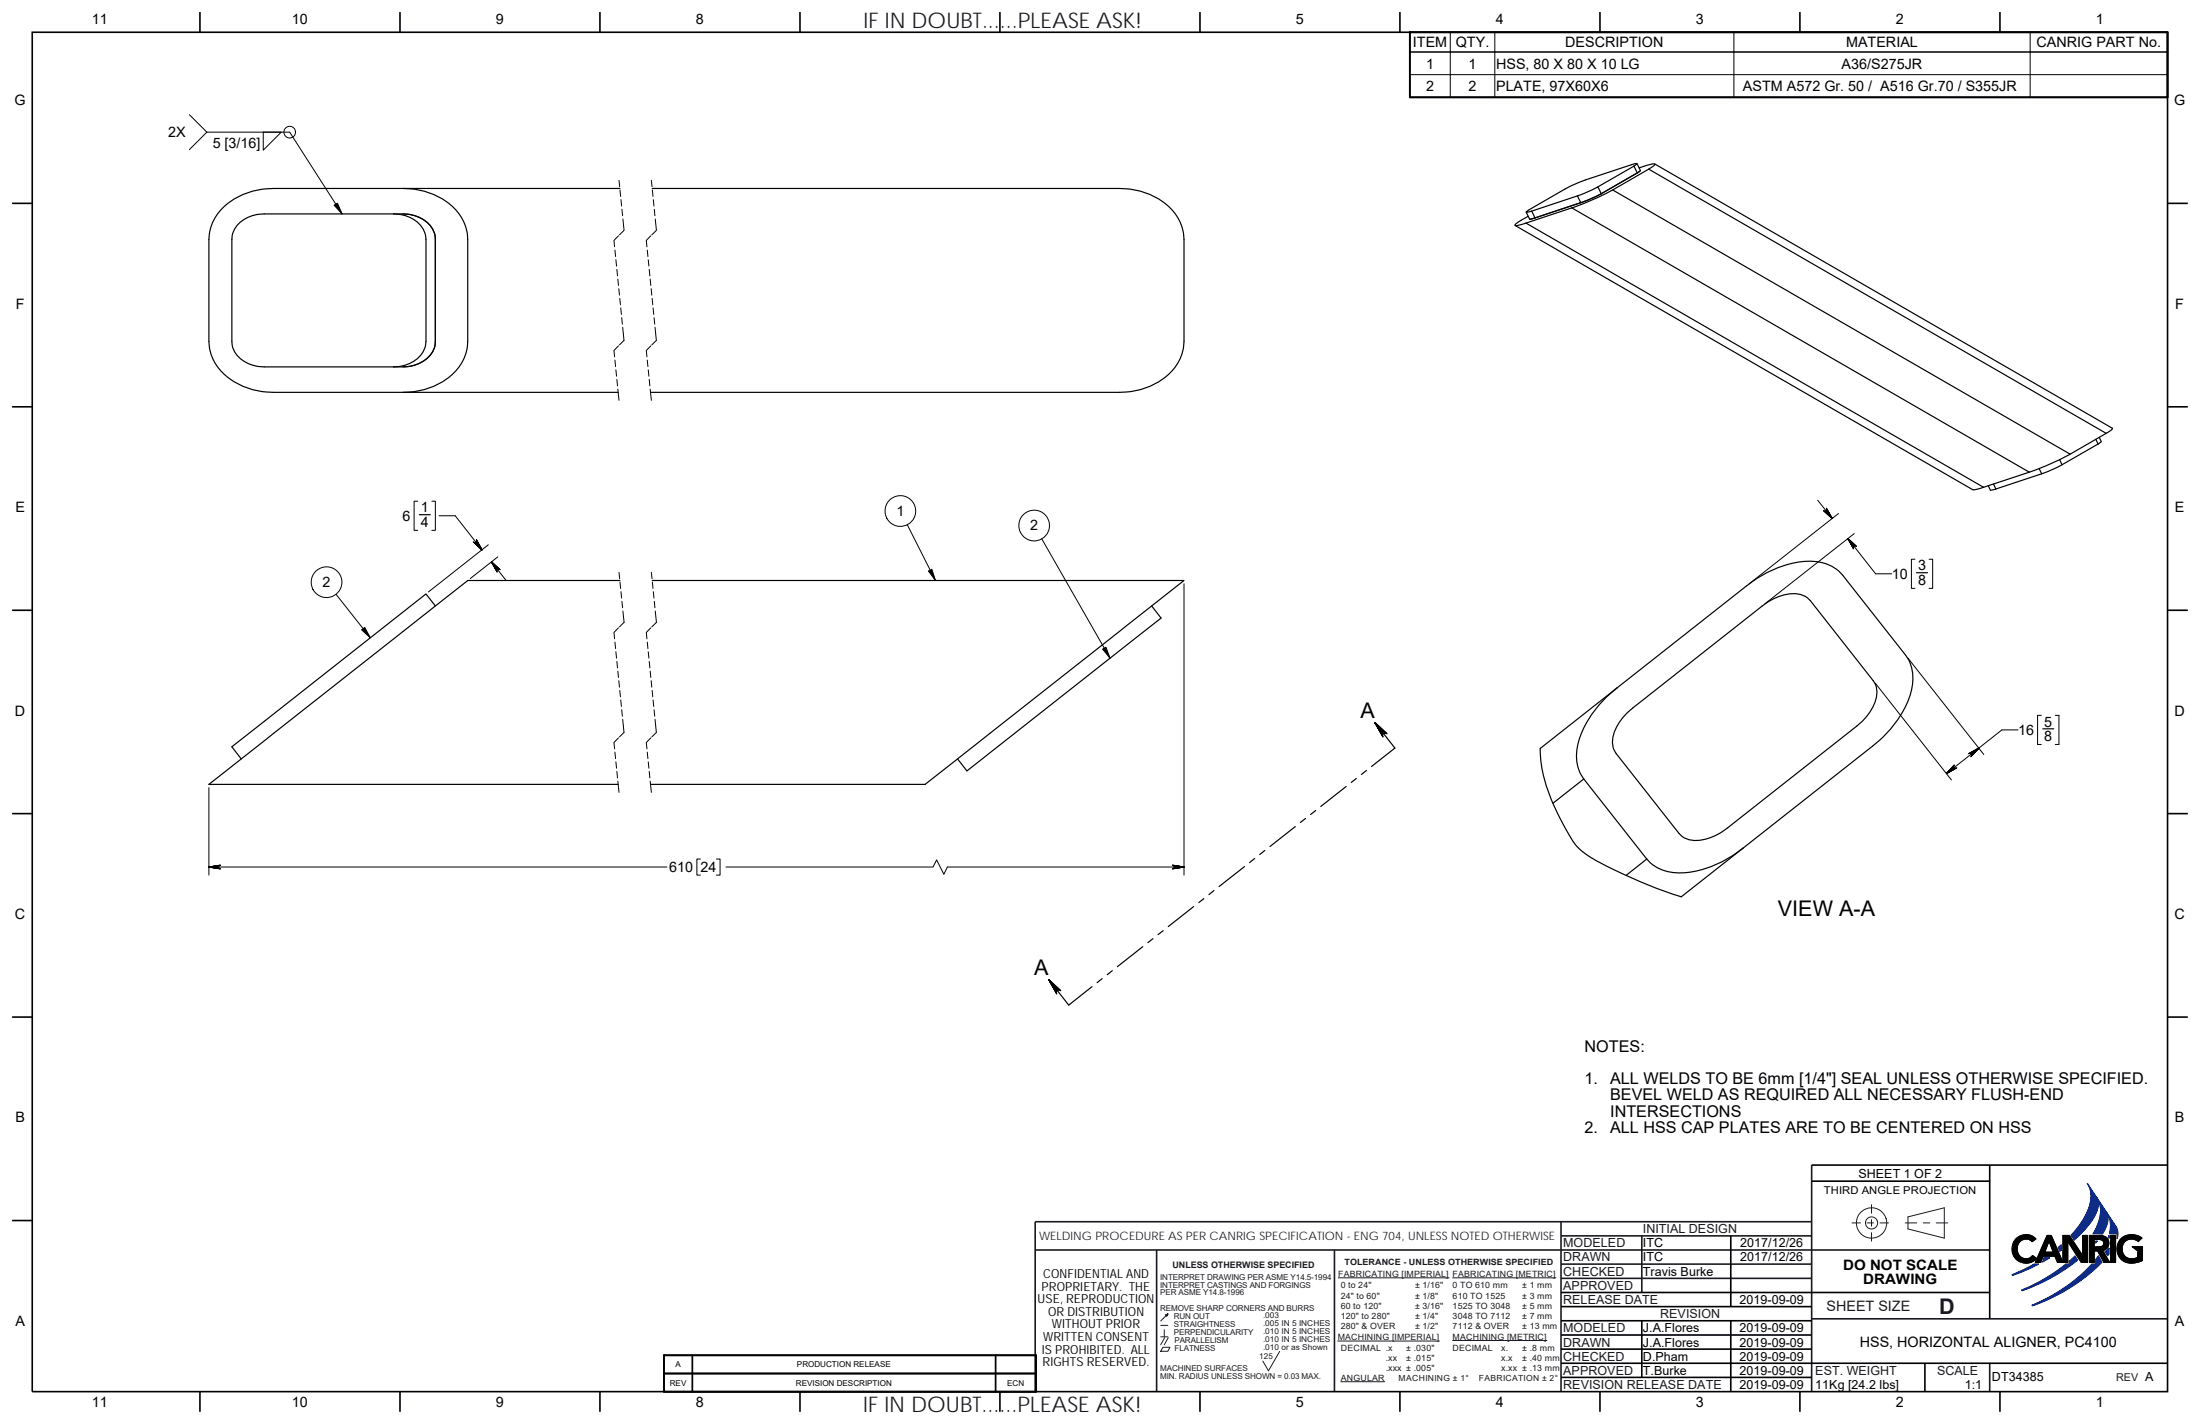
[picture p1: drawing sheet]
<svg xmlns="http://www.w3.org/2000/svg" width="432mm" height="279mm" viewBox="0 0 432 279" stroke-linecap="round" stroke-linejoin="round" font-family="sans-serif">
<path d="M306.4 239.7v33.3M355.6 239.7h-152.4v33.3M355.6 228.6v44.4M203.2 245.3h187.3M227 245.3v27.7M261.9 245.3v27.7M306.4 250.8h49.2M306.4 248h49.2M306.4 242.5h49.2M322.2 242.5v11.1M355.6 258.8h69.8M390.5 267.5v5.5" fill="none" stroke="#191924" stroke-width=".32"/>
<g fill="none" stroke="#000" stroke-width=".32">
<path d="M6.3 6.3h419.1v266.7h-419.1zM39.2 2.4v3.9M78.5 2.4v3.9M117.8 2.4v3.9M157 2.4v3.9M196.3 2.4v3.9M235.5 2.4v3.9M274.8 2.4v3.9M314 2.4v3.9M353.3 2.4v3.9M392.5 2.4v3.9M2.4 39.9h3.9"/>
<path d="M425.4 39.9h4M2.4 79.8h3.9M425.4 79.8h4M2.4 119.7h3.9M425.4 119.7h4M6.3 139.7h.1M425.4 139.7h.1M2.4 159.6h3.9M425.4 159.6h4M2.4 199.6h3.9M425.4 199.6h4M2.4 239.5h3.9"/>
<path d="M355.6 228.6h69.8M355.6 231.8h34.9M390.5 228.6v30.2M425.4 239.5h4M306.4 259.1h49.2M306.4 253.6h84.1M306.4 256.4h49.2M322.2 259.1v11.2M339.7 259.1v14M339.7 242.5v13.9M39.2 273v4M78.5 273v4"/>
<path d="M117.8 273v4M157 273v4M196.3 273v4M235.5 273v4M274.8 273v4M306.4 264.7h49.2M306.4 270.3h49.2M306.4 267.5h119M306.4 261.9h49.2M314 273v4M353.3 273v4M377.8 267.5v5.5"/>
<path d="M392.5 273v4"/>
</g>
<g fill="none" stroke="#191924" stroke-width=".2">
<path d="M363.5 239.9h1.7M366.4 239.9h1.3M367.3 236.4v1.6M367.3 239.3v1.3M369 239.9h1.6M374 239.9h2.2M374.5 238.8l7.1-1.8v5.9l-7.1-1.8zM377.5 239.9h1.3M380 239.9h2.3M229.2 257.8l-1.4 1.4M262.7 250.7h21.7M285.1 250.7h20.3"/>
<path d="M367.3 241.9v1.6M227.8 260.1h1.4M227.8 262.3h1.4M228.2 264.4h1.4l-.4 .7h-1.4zM228.5 260.9v1.4M228.6 262.5l-.8 1.3M229.3 262.5l-.8 1.3M251.2 265.2l-2.2 3.8-1.1-1.9M262.6 263.1h19.9M263.2 271.1h8.6M285.1 263h18.5"/>
<circle cx="367.3" cy="240" r="1.19"/>
<circle cx="367.3" cy="240" r="2.98"/>
</g>
<g fill="#191924" stroke="#191924" stroke-width=".2">
<path d="M228.7 258l.5-.2z" fill-rule="evenodd"/>
<path d="M228.9 258l.3-.2z" fill-rule="evenodd"/>
<path d="M228.9 258.1l.3-.3-.2 .3z" fill-rule="evenodd"/>
<path d="M229.2 257.8l-.2 .5z" fill-rule="evenodd"/>
</g>
<path d="M409.7 232.2l1.8 2.7 .3 .7a4.5 4.5 0 0 1-1.1 3.7l-1.3 1.7-2.3 2.3-.6-.9a13.7 13.7 0 0 0 3.9-7.3 4.5 4.5 0 0 0-.7-2.9zM411.5 234.9l1.9 2.8a4 4 0 0 1-.8 4.4h-1.8a7.6 7.6 0 0 0 1.1-6.4zM413.5 238l1.9 2.7a2.77 2.77 0 0 1 .1 2.3v-.9h-1.5a5.2 5.2 0 0 0-.5-4.1zM394.9 250.1l4.3-2.1h.9l-3.3 1.6-1.8 .6zM396.8 253.1a35.2 35.2 0 0 0 8.7-5.1h.6v-.6l1.2-1 .5 .8a36.6 36.6 0 0 1-10.9 6zM398.8 256.1a32.9 32.9 0 0 0 11.8-8.1h.7a1.97 1.97 0 0 1 .6-1.6l.6 1.3a35.8 35.8 0 0 1-13.6 8.5zM401.2 246.8h1.1l-1.4 .8zM404 244.8l.6-.5v1l-.3 .2zM411.3 243.5h.3l-.3 .4zM413.2 245.6l.7-.7v1.1l-.2 .4zM413.9 242.4v.5l-.1-.1z" fill="none" stroke="#0d2b88" stroke-width=".2"/>
<g fill="#0d2b88" stroke="#0d2b88" stroke-width=".2">
<path d="M394.9 250.1l4.3-2.1h.9l-4.1 1.9-1 .3z" fill-rule="evenodd"/>
<path d="M401.2 246.8h1.1l-1.4 .8z" fill-rule="evenodd"/>
<path d="M404.1 244.6l.5-.3v1l-.3 .2-.3-.7z" fill-rule="evenodd"/>
<path d="M409.7 232.2l1.9 2.8a3.5 3.5 0 0 1-.5 3.7l-1.9 2.5-2.1 2.1-.6-.9a13.9 13.9 0 0 0 3.9-7.2 4.5 4.5 0 0 0-.7-3z" fill-rule="evenodd"/>
<path d="M411.6 235l1.8 2.7a4.2 4.2 0 0 1-.8 4.4h-1.8a7.7 7.7 0 0 0 1.2-6.3z" fill-rule="evenodd"/>
<path d="M413.5 238l1.8 2.7a2.99 2.99 0 0 1 .2 2.3v-.9h-1.5a5.1 5.1 0 0 0-.5-4.1z" fill-rule="evenodd"/>
<path d="M411.3 243.5h.3l-.3 .4z" fill-rule="evenodd"/>
<path d="M413.9 242.4v.5l-.1-.1z" fill-rule="evenodd"/>
<path d="M413.2 245.6l.7-.7v1.1l-.2 .4z" fill-rule="evenodd"/>
<path d="M396.8 253.1l2.3-1 2.5-1.4 3.9-2.7h.6v-.6l1.2-1 .5 .8a37 37 0 0 1-10.9 6z" fill-rule="evenodd"/>
<path d="M398.8 256.1l2.6-1.2 2.3-1.3a27.7 27.7 0 0 0 5.4-4l1.5-1.6h.7v-.9l.6-.7 .6 1.3a35.8 35.8 0 0 1-13.6 8.5z" fill-rule="evenodd"/>
</g>
<g fill="none" stroke="#000" stroke-width=".2">
<path d="M276.7 14.6h148.7M276.7 10.2h148.7M284.6 6.3v12.8M293.4 6.3v12.8M340.3 6.3v12.8M398.5 6.3v12.8M37.2 22.5l3.4 3.4M40.6 25.9l-3.4 3.5M40.6 25.9h16.3l10.2 16.1M51.7 25.9h3.5l-3.5 3.6zM121.5 35.4l.1 1.2M121.7 37.3l.1 1.2"/>
<path d="M121.9 39.2l.1 1.2M127.8 35.4l.2 1.2M128 37.3l.2 1.2M128.2 39.2l.2 1.2M120.7 49.1l.1 1.2M120.9 51l.1 1.2M121.1 52.9l.1 1.2M121.3 54.8l.1 1.2M121.4 46.3l-.9 .9 .1 1.2M121.5 56.6l.1 1.3M121.6 58.5l.2 1.3M122.1 41.1l.1 1.2"/>
<path d="M122.3 43l.2 2.2-.9 .9M127 49.1l.2 1.2M127.2 51l.2 1.2M127.4 52.9l.2 1.2M127.6 54.8l.1 1.2M127.7 46.3l-.8 .9 .1 1.2M127.8 56.6l.1 1.3M128 58.5l.1 1.3M128.4 41.1l.1 1.2M128.6 43l.2 2.2-.9 .9M120.7 70.7l.1 1.2M120.9 72.6l.1 1.2"/>
<path d="M121.1 74.4l.1 1.3M121.3 76.3l.2 2.2M121.4 67.9l-.9 .9 .1 1.2M121.8 60.4l.2 1.3M122 62.3l.2 1.3M122.2 64.2l.3 2.6-.9 .9M127 70.7l.2 1.2M127.2 72.6l.2 1.2M127.4 74.4l.2 1.3M127.6 76.3l.2 2.2M127.7 67.9l-.8 .9 .1 1.2M128.2 60.4l.1 1.3"/>
<path d="M128.4 62.3l.1 1.3M128.6 64.2l.2 2.6M128.8 66.8l-.9 .9M82 98.3h-.7v5.8h.7M84.8 98.3h.6v5.8h-.6M356.8 98.1l2.8 3.6M66 116.6l6.7 8.5M86.2 101.2h3.1l5.3 6.7M95.8 106.9l-11.7 9.2M96.5 110.2l2.8 3.6M97.7 109.3l-5.4 4.2M121.5 112.3l.1 1.3"/>
<path d="M121.7 114.2l.1 1.3M121.9 116.1l.1 1.2M122.1 118l.1 1.3M122.3 119.9l.2 2.2M127.8 112.3l.2 1.3M128 114.2l.2 1.3M128.2 116.1l.2 1.2M128.4 118l.1 1.3M128.6 119.9l.2 2.2M178.1 103l5.5 10.9M204.5 105.7l13.4 23.4M232.4 114.5v57.2"/>
<path d="M360.8 100.8l-17.5 13.8M362.7 105.7l5.4 6.9h3.2M363.9 104.7l-17.5 13.8M375.9 109.7h-.7v5.7h.7M378.6 109.7h.7v5.7h-.7M120.7 126l.1 1.3M120.9 127.9l.1 1.2M121.1 129.8l.1 1.2M121.3 131.7l.1 1.2M121.4 123.2l-.9 .9 .1 1.2M121.5 133.6l.1 1.2M121.6 135.5l.2 1.2"/>
<path d="M121.8 137.4l.2 1.2M122 139.3l.2 1.2M122.5 122.1l-.9 .9M127 126l.2 1.3M127.2 127.9l.2 1.2M127.4 129.8l.2 1.2M127.6 131.7l.1 1.2M127.7 123.2l-.8 .9 .1 1.2M127.8 133.6l.1 1.2M128 135.5l.1 1.2M128.2 137.4l.1 1.2M128.4 139.3l.1 1.2"/>
<path d="M128.8 122.1l-.9 .9M368.1 134l14.9 19M374.4 129.1l15 18.9M41 154.5v17.2M120.7 147.6l.1 1.2M120.9 149.5l.1 1.2M121.1 151.4l.1 1.2M121.3 153.3l.2 2.2M121.4 144.8l-.9 .9 .1 1.2M122.2 141.1l.1 1.3M122.3 142.4l.2 1.3M122.5 143.7l-.9 .9"/>
<path d="M127 147.6l.2 1.2M127.2 149.5l.2 1.2M127.4 151.4l.2 1.2M127.6 153.3l.2 2.2M127.7 144.8l-.8 .9 .1 1.2M128.6 141.1l.1 1.3M128.7 142.4l.1 1.3M128.8 143.7l-.9 .9M396.1 143.2h-3.2l-10.9 8.6M400.6 140.4h-.7v5.7h.7M403.4 140.4h.7v5.7h-.7M41 170.1h89.9"/>
<path d="M137.5 168.6h-.7v3.1h.7M140.6 168.6h.7v3.1h-.7M142.5 170.1h40.6l.7-1.4 1.5 2.8 .6-1.4h46.5M395.5 243.3a2.95 2.95 0 0 1 2.9-1l.6 .3 .6 .5-.7 .5-.7-.4h-.9l-.6 .2-.5 .5a2.2 2.2 0 0 0 0 2.3l.5 .5 .6 .3 1-.1 .6-.6 .8 .6a2.72 2.72 0 0 1-3.1 .7 2.72 2.72 0 0 1-1.7-2.6l.1-.7zM401.8 242.4h.8l2.3 5.3v-5.3h1.3l2.5 3.9v-3.9h1v5.3h-1.2l-2.6-4.1-.1 4.1h-2l-.5-1.2h-2.3l-.5 1.2h-1zM402.2 243.5l.8 2.2h-1.7zM410.1 242.4h2.5l.6 .2 .4 .4 .3 .6-.1 1-.5 .5-.6 .3 1.4 2.3h-1.2l-1.2-2.3h-.7v2.3h-.9zM411 243.2l1.6 .2 .3 .4-.1 .5-.6 .3h-1.2zM414.3 242.4h.9v5.3h-.9zM419.7 243.6a2.01 2.01 0 0 0-2.1-.4l-.7 .6a2.14 2.14 0 0 0 0 2.5l.5 .4 .5 .3h.8l.8-.3 .1-1.3-1.1-.8h2M420.4 242.9a2.93 2.93 0 0 0-3.7-.2 2.93 2.93 0 0 0-.9 3.6l.7 1a2.66 2.66 0 0 0 1.9 .5l1.3-.1 .8-.4"/>
<circle cx="56.9" cy="25.9" r="1.14"/>
<circle cx="64.1" cy="114.2" r="3"/>
<circle cx="176.7" cy="100.3" r="3"/>
<circle cx="203" cy="103.1" r="3"/>
</g>
<g fill="#000" stroke="#000" stroke-width=".2">
<path d="M65.6 40.3l.6-.4 .9 2.1z" fill-rule="evenodd"/>
<path d="M92.9 106.3l1.7 1.6z" fill-rule="evenodd"/>
<path d="M93 106.4l1.6 1.5z" fill-rule="evenodd"/>
<path d="M93.1 106.4l1.5 1.5z" fill-rule="evenodd"/>
<path d="M93.2 106.4h.2l1.2 1.5z" fill-rule="evenodd"/>
<path d="M93.5 106.3l1.1 1.6-1.2-1.5z" fill-rule="evenodd"/>
<path d="M93.5 106.2l1.1 1.7-1.1-1.6z" fill-rule="evenodd"/>
<path d="M93.5 105.9l1.1 2z" fill-rule="evenodd"/>
<path d="M93.5 106l1.1 1.9z" fill-rule="evenodd"/>
<path d="M93.6 106.1l1 1.8-1.1-1.7z" fill-rule="evenodd"/>
<path d="M96.5 110.2l1.7 1.6z" fill-rule="evenodd"/>
<path d="M96.5 110.2l1.6 1.5z" fill-rule="evenodd"/>
<path d="M96.5 110.2l1.4 1.5z" fill-rule="evenodd"/>
<path d="M96.5 110.2l1.3 1.5h-.1z" fill-rule="evenodd"/>
<path d="M96.5 110.2l1.2 1.5-.1 .1z" fill-rule="evenodd"/>
<path d="M96.5 110.2l1.1 1.6-.1 .1z" fill-rule="evenodd"/>
<path d="M96.5 110.2l1 1.8z" fill-rule="evenodd"/>
<path d="M96.5 110.2l1 1.9z" fill-rule="evenodd"/>
<path d="M96.5 110.2l1.1 2.1z" fill-rule="evenodd"/>
<path d="M182.2 112l.7-.3 .7 2.2z" fill-rule="evenodd"/>
<path d="M357.9 100.2l1.7 1.5z" fill-rule="evenodd"/>
<path d="M358 100.2l1.6 1.5z" fill-rule="evenodd"/>
<path d="M358.1 100.3l1.5 1.4z" fill-rule="evenodd"/>
<path d="M358.2 100.3h.2l1.2 1.4z" fill-rule="evenodd"/>
<path d="M358.4 100.3l.1-.1 1.1 1.5z" fill-rule="evenodd"/>
<path d="M358.5 100.1l1.1 1.6-1.1-1.5z" fill-rule="evenodd"/>
<path d="M358.5 99.9l1.1 1.8z" fill-rule="evenodd"/>
<path d="M358.5 99.8l1.1 1.9z" fill-rule="evenodd"/>
<path d="M358.5 99.7l1.1 2z" fill-rule="evenodd"/>
<path d="M362.7 105.7l1.7 1.5z" fill-rule="evenodd"/>
<path d="M362.7 105.7l1.6 1.4z" fill-rule="evenodd"/>
<path d="M362.7 105.7l1.5 1.4z" fill-rule="evenodd"/>
<path d="M362.7 105.7l1.3 1.4h-.1z" fill-rule="evenodd"/>
<path d="M362.7 105.7l1.2 1.4-.1 .1z" fill-rule="evenodd"/>
<path d="M362.7 105.7l1.1 1.5v.1z" fill-rule="evenodd"/>
<path d="M362.7 105.7l1.1 1.6-.1 .1z" fill-rule="evenodd"/>
<path d="M362.7 105.7l1 1.9z" fill-rule="evenodd"/>
<path d="M362.7 105.7l1.1 2z" fill-rule="evenodd"/>
<path d="M71 123.6l.6-.5 1.1 2z" fill-rule="evenodd"/>
<path d="M216.4 127.4l.7-.4 .8 2.1z" fill-rule="evenodd"/>
<path d="M383.6 150.1l-1.6 1.7z" fill-rule="evenodd"/>
<path d="M383.5 150.2l-1.5 1.6z" fill-rule="evenodd"/>
<path d="M383.5 150.3l-1.5 1.5z" fill-rule="evenodd"/>
<path d="M382 151.8l1.5-1.4v.1z" fill-rule="evenodd"/>
<path d="M382 151.8l1.5-1.3 .1 .1z" fill-rule="evenodd"/>
<path d="M382 151.8l1.6-1.2 .1 .1z" fill-rule="evenodd"/>
<path d="M382 151.8l1.8-1.1z" fill-rule="evenodd"/>
<path d="M382 151.8l1.9-1.1z" fill-rule="evenodd"/>
<path d="M382 151.8l2.1-1.1z" fill-rule="evenodd"/>
<path d="M388.4 146.8l-1.6 1.7z" fill-rule="evenodd"/>
<path d="M388.4 146.8l-1.5 1.6z" fill-rule="evenodd"/>
<path d="M386.9 148.1l1.5-1.3-1.5 1.5z" fill-rule="evenodd"/>
<path d="M386.9 148l1.5-1.2-1.5 1.3z" fill-rule="evenodd"/>
<path d="M386.8 147.9l1.6-1.1-1.5 1.2z" fill-rule="evenodd"/>
<path d="M386.7 147.9l1.7-1.1-1.6 1.1z" fill-rule="evenodd"/>
<path d="M386.6 147.8l1.8-1-1.7 1.1z" fill-rule="evenodd"/>
<path d="M386.5 147.8l1.9-1z" fill-rule="evenodd"/>
<path d="M386.4 147.9l2-1.1z" fill-rule="evenodd"/>
<path d="M41 170.1l2.3 .4z" fill-rule="evenodd"/>
<path d="M41 170.1l2.3-.4z" fill-rule="evenodd"/>
<path d="M41 170.1l2.2-.3z" fill-rule="evenodd"/>
<path d="M41 170.1l2.1-.3z" fill-rule="evenodd"/>
<path d="M41 170.1l2-.2-.1 .2z" fill-rule="evenodd"/>
<path d="M41 170.1h1.9v.1z" fill-rule="evenodd"/>
<path d="M41 170.1l1.9 .1 .1 .1z" fill-rule="evenodd"/>
<path d="M41 170.1l2.1 .3z" fill-rule="evenodd"/>
<path d="M41 170.1l2.2 .4z" fill-rule="evenodd"/>
<path d="M230.1 170.5l2.3-.4z" fill-rule="evenodd"/>
<path d="M230.2 170.5l2.2-.4z" fill-rule="evenodd"/>
<path d="M230.4 170.3l2-.2-2.1 .3z" fill-rule="evenodd"/>
<path d="M230.5 170.2l1.9-.1-2 .2z" fill-rule="evenodd"/>
<path d="M230.5 170.1h1.9l-1.9 .1z" fill-rule="evenodd"/>
<path d="M230.4 169.9l2 .2h-1.9z" fill-rule="evenodd"/>
<path d="M230.3 169.8l2.1 .3z" fill-rule="evenodd"/>
<path d="M230.2 169.8l2.2 .3z" fill-rule="evenodd"/>
<path d="M230.1 169.7l2.3 .4z" fill-rule="evenodd"/>
<path d="M395.8 243a2.65 2.65 0 0 1 3.8 .1l-.7 .5a1.77 1.77 0 0 0-2.3-.2 1.77 1.77 0 0 0-.6 2.2 1.66 1.66 0 0 0 1.2 1.3 1.66 1.66 0 0 0 1.7-.6l.8 .6a2.78 2.78 0 0 1-4 .1 2.78 2.78 0 0 1 .1-4z" fill-rule="evenodd"/>
<path d="M401.8 242.4l-2.3 5.3h1l.5-1.2h2.3l.5 1.2h1.1l-2.3-5.3zM402.2 243.5l.8 2.2h-1.7z" fill-rule="evenodd"/>
<path d="M404.9 242.4h1.3l2.5 3.9v-3.9h1v5.3h-1.2l-2.6-4.1-.1 4.1h-.9z" fill-rule="evenodd"/>
<path d="M411 243.2h1.3l.5 .3a.77 .77 0 0 1 0 .9 .77 .77 0 0 1-.9 .2h-.9zM410.1 242.4v5.3h.9v-2.3h.7l1.2 2.3h1.2l-1.4-2.3a1.52 1.52 0 0 0 1.2-1.9 1.52 1.52 0 0 0-1.9-1.1z" fill-rule="evenodd"/>
<path d="M414.3 242.4v5.3h.9v-5.3z" fill-rule="evenodd"/>
<path d="M416.5 242.8a3.3 3.3 0 0 1 3.9 .1l-.7 .7a1.94 1.94 0 0 0-2.6 .1 1.94 1.94 0 0 0-.2 2.6 1.94 1.94 0 0 0 2.6 .4l.1-1.3-1.1-.8h2v2.7a3.5 3.5 0 0 1-4.4-.5 2.91 2.91 0 0 1 .4-4z" fill-rule="evenodd"/>
</g>
<g fill="none" stroke="#000" stroke-width=".23">
<path d="M79.1 37a13.5 13.5 0 0 1 11.4 5.6 8.4 8.4 0 0 1 1.3 4.4v20a10 10 0 0 1-6.7 8.8 15.2 15.2 0 0 1-6 1.2M121.7 37h-68a13.5 13.5 0 0 0-11.4 5.6 8.6 8.6 0 0 0-1.3 4.4v20a10 10 0 0 0 6.8 8.8 15.1 15.1 0 0 0 5.9 1.2h67.6M128 37h91.7a13.5 13.5 0 0 1 11.4 5.6 8.6 8.6 0 0 1 1.3 4.4v20a10 10 0 0 1-6.8 8.8 15.1 15.1 0 0 1-5.9 1.2h-92M309.6 38.4l-9 3M309.6 38.4l.7 1.4M310.3 39.8l-9.8 3.2h-.3l-.6-1.4M310.3 39.8l-9 3-.7-1.4M314.3 38l-4 1.8M314.3 38l-.7-1.3-4 1.7M320.7 32.6l.6-.5-1.1 .2-9 3-2 .8-2 1-7.7 4.5 1.1-.2M320.7 32.6l.7 1.3M320.7 32.6l-7.1 4.1"/>
<path d="M321.3 32.1l.7 1.3-.6 .5M321.4 33.9l-7.1 4.1M321.7 32.9l2.2-.6 .9-.1-.2 .3-1 .7M323.6 33.2l89.8 51.8M323.6 33.2l-7.1 4.1M324.8 32.2l89.8 51.9-.3 .4-.9 .5M77.3 42a6.1 6.1 0 0 1 6.2 4.2l.1 20.8a5.6 5.6 0 0 1-5.3 4.9l-1 .1M79.1 42h-27.2a6.1 6.1 0 0 0-6.3 4.2l-.1 20.8a5.3 5.3 0 0 0 4.6 4.8l1.8 .2h25.4M79.1 42a6.1 6.1 0 0 1 6.3 4.2v20.8M297.4 44.2l89.8 51.9 .9-.1 1.2-.4M299.5 43.8l89.8 51.8M299.9 42.4l-2 1.2-.6 .6h.9l1.3-.4"/>
<path d="M308.5 40.8l-9 3M308.5 40.8l4.5-1.8 3.5-1.7 89.8 51.8-4.3 2.1-3.7 1.4M308.5 40.8l89.8 51.8M85.4 67a5.3 5.3 0 0 1-4.5 4.8l-1.8 .2h-1.8M85.4 67a5.3 5.3 0 0 1-4.5 4.8l-1.8 .2M390.2 95.3l.5 .9 1-.3M391.3 95l.4 .9M398.3 92.6l-9 3M400.2 91.9l.5 1.1M400.7 93l-9 2.9M404.2 90.2l.5 1M404.7 91.2l-4 1.8"/>
<path d="M411.4 86.2l.4 .9M411.8 87.1l-7.1 4.1M412 85.8l.4 .9-.6 .4M413.4 85l-7.1 4.1M82.3 101h2.2M85.4 118.9l-1.8-2.4-38 30 1.7 2.4M121.7 113.9h-29.9l-50.8 40h80.3M128 113.9h104.4l-50.8 40h-53.9M226 118.9l1.8 2.4-38 30-1.9-2.4M376.2 112.4h2.1M317.4 135a21.2 21.2 0 0 0-7.7 10.8 8.1 8.1 0 0 0 1.2 7M319.5 139.7l26.4-20.8a9.7 9.7 0 0 1 7.2-2.3l.8 .2 .8 .5 .6 .5 12.4 15.8a4.8 4.8 0 0 1-.1 5.1 11.5 11.5 0 0 1-3.2 3.8l-25.4 20a9.8 9.8 0 0 1-7.2 2.3l-.9-.2-.8-.5-.5-.5-12.4-15.8a5.4 5.4 0 0 1 .7-6.2z"/>
<path d="M258.2 159l-1 .8M264.2 154.3l-5 3.9M266.2 152.7l-1 .8M268.2 151.2l-1 .8M269.9 141.8l3.9 5M273.8 146.8l-4.6 3.6M302.3 146.9l40.5-31.9a21.2 21.2 0 0 1 12.3-4.9 8.1 8.1 0 0 1 6.6 2.7l12.3 15.7a9.3 9.3 0 0 1 .2 9.6 22.8 22.8 0 0 1-6.7 8.3l-37.5 29.6a84.1 84.1 0 0 1-18.2-8l-1.5-1.1-1.1-1.2-2.4-4.1a37.6 37.6 0 0 1-4.4-12.5zM310.9 152.8l-6.1 4.8M310.9 152.8l12.3 15.8M400.9 143h2.2M234.3 177.9l-5 3.9M236.3 176.3l-1 .8"/>
<path d="M238.3 174.7l-1 .8M244.3 170l-5 3.9M246.3 168.4l-1 .8M248.2 166.9l-1 .8M254.2 162.2l-4.9 3.9M256.2 160.6l-1 .8M323.2 168.6l-4 3.2M342.1 166.4a21.3 21.3 0 0 1-12.3 4.9 8.1 8.1 0 0 1-6.6-2.7M205.8 192.2l4 5 4.5-3.6M216.3 192l-1 .8M218.3 190.5l-1 .7M224.3 185.7l-5 4"/>
<path d="M226.3 184.2l-1 .8M228.3 182.6l-1 .8"/>
</g>
<g fill="#000" stroke="#000" stroke-width=".23">
<path d="M269.9 141.8l2.3 2.2z" fill-rule="evenodd"/>
<path d="M269.9 141.8l2.2 2.1z" fill-rule="evenodd"/>
<path d="M269.9 141.8l2 2h-.1z" fill-rule="evenodd"/>
<path d="M269.9 141.8l1.9 2-.2 .1z" fill-rule="evenodd"/>
<path d="M269.9 141.8l1.7 2.1-.1 .1z" fill-rule="evenodd"/>
<path d="M269.9 141.8l1.6 2.2-.1 .1z" fill-rule="evenodd"/>
<path d="M269.9 141.8l1.5 2.5z" fill-rule="evenodd"/>
<path d="M269.9 141.8l1.5 2.6z" fill-rule="evenodd"/>
<path d="M269.9 141.8l1.5 2.8z" fill-rule="evenodd"/>
<path d="M205.8 192.2l2.4 2.2z" fill-rule="evenodd"/>
<path d="M205.8 192.2l2.3 2.1z" fill-rule="evenodd"/>
<path d="M205.8 192.2l2.1 2h-.2z" fill-rule="evenodd"/>
<path d="M205.8 192.2l1.9 2-.1 .1z" fill-rule="evenodd"/>
<path d="M205.8 192.2l1.8 2.1-.1 .1z" fill-rule="evenodd"/>
<path d="M205.8 192.2l1.7 2.2-.2 .1z" fill-rule="evenodd"/>
<path d="M205.8 192.2l1.5 2.5z" fill-rule="evenodd"/>
<path d="M205.8 192.2l1.5 2.7z" fill-rule="evenodd"/>
<path d="M205.8 192.2l1.6 2.8z" fill-rule="evenodd"/>
</g>
<path d="M276.7 6.3h148.7v12.8h-148.7zM130.3 265.9h73v7.2h-73zM130.3 269.5h73M135.9 265.9v7.2M195.4 265.9v7.2" fill="none" stroke="#000" stroke-width=".34"/>
<g font-size="4.2" fill="#191924">
<text x="169.5" y="5.4">IF IN DOUBT......PLEASE ASK!</text>
<text x="380.6" y="257.7">D</text>
<text x="169.4" y="277">IF IN DOUBT......PLEASE ASK!</text>
</g>
<g font-size="4.2">
<text x="267" y="140.9">A</text>
<text x="349" y="179.8">VIEW A-A</text>
<text x="203" y="191.3">A</text>
</g>
<g font-size="3.2">
<text x="311" y="206.4">NOTES:</text>
<text x="311" y="212.7">1.</text>
<text x="316" y="212.7">ALL WELDS TO BE 6mm [1/4&quot;] SEAL UNLESS OTHERWISE SPECIFIED.</text>
<text x="316" y="215.9">BEVEL WELD AS REQUIRED ALL NECESSARY FLUSH-END</text>
<text x="316" y="219.1">INTERSECTIONS</text>
<text x="311" y="222.3">2.</text>
<text x="316" y="222.3">ALL HSS CAP PLATES ARE TO BE CENTERED ON HSS</text>
</g>
<g font-size="2.8">
<text x="18.1" y="4.7">11</text>
<text x="57.3" y="4.7">10</text>
<text x="97.3" y="4.7">9</text>
<text x="136.6" y="4.7">8</text>
<text x="254.4" y="4.7">5</text>
<text x="293.6" y="4.7">4</text>
<text x="332.9" y="4.7">3</text>
<text x="372.1" y="4.7">2</text>
<text x="411.4" y="4.7">1</text>
<text x="277.3" y="9.3">ITEM QTY.</text>
<text x="307.2" y="9.3">DESCRIPTION</text>
<text x="362.3" y="9.3">MATERIAL</text>
<text x="399.7" y="9.3">CANRIG PART No.</text>
<text x="279.9" y="13.5">1</text>
<text x="279.9" y="17.9">2</text>
<text x="288.2" y="13.5">1</text>
<text x="288.2" y="17.9">2</text>
<text x="293.6" y="13.5">HSS, 80 X 80 X 10 LG</text>
<text x="293.6" y="17.9">PLATE, 97X60X6</text>
<text x="342.1" y="17.9">ASTM A572 Gr. 50 / A516 Gr.70 / S355JR</text>
<text x="361.5" y="13.5">A36/S275JR</text>
<text x="2.9" y="20.7">G</text>
<text x="426.7" y="20.7">G</text>
<text x="33" y="26.9">2X</text>
<text x="41.7" y="29.1">5 [3/16]</text>
<text x="3.1" y="60.6">F</text>
<text x="427" y="60.6">F</text>
<text x="3" y="100.5">E</text>
<text x="82.6" y="100.5">1</text>
<text x="175.9" y="101.2">1</text>
<text x="426.9" y="100.5">E</text>
<text x="79" y="102.1">6</text>
<text x="82.6" y="103.4">4</text>
<text x="202.2" y="104">2</text>
<text x="371.3" y="113.5">10</text>
<text x="376.5" y="111.9">3</text>
<text x="63.3" y="115.1">2</text>
<text x="376.5" y="114.8">8</text>
<text x="2.9" y="140.4">D</text>
<text x="401.2" y="142.6">5</text>
<text x="426.8" y="140.4">D</text>
<text x="396.1" y="144.1">16</text>
<text x="401.2" y="145.4">8</text>
<text x="131.4" y="171.1">610</text>
<text x="137.5" y="171.1">24</text>
<text x="2.9" y="180.3">C</text>
<text x="426.8" y="180.3">C</text>
<text x="3" y="220.2">B</text>
<text x="426.9" y="220.2">B</text>
<text x="361.8" y="249.1">DO NOT SCALE</text>
<text x="365.7" y="251.9">DRAWING</text>
<text x="3" y="260.2">A</text>
<text x="426.9" y="260.2">A</text>
<text x="365" y="264.2">HSS, HORIZONTAL ALIGNER, PC4100</text>
<text x="18.1" y="276.2">11</text>
<text x="57.3" y="276.2">10</text>
<text x="97.3" y="276.2">9</text>
<text x="136.6" y="276.2">8</text>
<text x="254.4" y="276.2">5</text>
<text x="293.6" y="276.2">4</text>
<text x="332.9" y="276.2">3</text>
<text x="372.1" y="276.2">2</text>
<text x="411.4" y="276.2">1</text>
</g>
<text font-size="2.8" fill="#191924" x="358.5" y="257.2">SHEET SIZE</text>
<g font-size="2.5">
<text x="364.8" y="231.1">SHEET 1 OF 2</text>
<text x="322.5" y="244.7">ITC</text>
<text x="341.6" y="244.7">2017/12/26</text>
<text x="204.7" y="250.8">CONFIDENTIAL AND</text>
<text x="322.5" y="250.3">Travis Burke</text>
<text x="322.5" y="247.5">ITC</text>
<text x="341.6" y="247.5">2017/12/26</text>
<text x="203.7" y="255.7">USE, REPRODUCTION</text>
<text x="204.4" y="253.2">PROPRIETARY. THE</text>
<text x="341.4" y="255.9">2019-09-09</text>
<text x="204.7" y="263.1">WRITTEN CONSENT</text>
<text x="205.7" y="258.2">OR DISTRIBUTION</text>
<text x="206.5" y="260.6">WITHOUT PRIOR</text>
<text x="322.5" y="261.4">J.A.Flores</text>
<text x="341.4" y="261.4">2019-09-09</text>
<text x="204.5" y="265.6">IS PROHIBITED. ALL</text>
<text x="204.6" y="268.1">RIGHTS RESERVED.</text>
<text x="322.5" y="264.2">J.A.Flores</text>
<text x="322.5" y="267">D.Pham</text>
<text x="322.5" y="269.7">T.Burke</text>
<text x="341.4" y="264.2">2019-09-09</text>
<text x="341.4" y="267">2019-09-09</text>
<text x="341.4" y="269.7">2019-09-09</text>
<text x="341.4" y="272.5">2019-09-09</text>
<text x="356.3" y="272.5">11Kg [24.2 lbs]</text>
<text x="385.6" y="272.6">1:1</text>
<text x="391" y="271">DT34385</text>
<text x="421" y="271">A</text>
</g>
<g font-size="2.5" fill="#191924">
<text x="306.8" y="244.7">MODELED</text>
<text x="322.5" y="242">INITIAL DESIGN</text>
<text x="306.8" y="247.5">DRAWN</text>
<text x="306.8" y="250.3">CHECKED</text>
<text x="306.8" y="255.9">RELEASE DATE</text>
<text x="306.8" y="253.1">APPROVED</text>
<text x="306.8" y="261.4">MODELED</text>
<text x="325.8" y="258.6">REVISION</text>
<text x="306.8" y="264.2">DRAWN</text>
<text x="306.8" y="269.7">APPROVED</text>
<text x="306.8" y="267">CHECKED</text>
<text x="356.3" y="269.7">EST. WEIGHT</text>
<text x="380.2" y="269.7">SCALE</text>
<text x="306.8" y="272.5">REVISION RELEASE DATE</text>
</g>
<text font-size="2.3" fill="#191924" x="203.9" y="243.3">WELDING PROCEDURE AS PER CANRIG SPECIFICATION - ENG 704, UNLESS NOTED OTHERWISE</text>
<text font-size="2.1" x="358" y="234.2">THIRD ANGLE PROJECTION</text>
<text font-size="2.1" fill="#191924" x="415.4" y="271">REV</text>
<text font-size="1.8" fill="#191924" x="230.1" y="248.7">UNLESS OTHERWISE SPECIFIED</text>
<g font-size="1.7" fill="#191924">
<text x="262.7" y="250.5">FABRICATING [IMPERIAL] FABRICATING [METRIC]</text>
<text x="263.9" y="248.3">TOLERANCE - UNLESS OTHERWISE SPECIFIED</text>
<text x="263.1" y="252.7">0 to 24&quot;</text>
<text x="263.1" y="254.8">24&quot; to 60&quot;</text>
<text x="263.1" y="256.8">60 to 120&quot;</text>
<text x="277.7" y="252.7">± 1/16&quot;</text>
<text x="277.7" y="254.8">± 1/8&quot;</text>
<text x="277.7" y="256.8">± 3/16&quot;</text>
<text x="285.1" y="256.8">1525 TO 3048</text>
<text x="285.1" y="254.8">610 TO 1525</text>
<text x="285.1" y="252.7">0 TO 610 mm</text>
<text x="298.8" y="254.8">± 3 mm</text>
<text x="298.8" y="252.7">± 1 mm</text>
<text x="298.8" y="256.8">± 5 mm</text>
<text x="262.6" y="262.9">MACHINING [IMPERIAL]</text>
<text x="263.1" y="258.8">120&quot; to 280&quot;</text>
<text x="263.1" y="260.7">280&quot; &amp; OVER</text>
<text x="277.7" y="260.7">± 1/2&quot;</text>
<text x="277.7" y="258.8">± 1/4&quot;</text>
<text x="285.1" y="262.8">MACHINING [METRIC]</text>
<text x="285.1" y="258.8">3048 TO 7112</text>
<text x="285.1" y="260.7">7112 &amp; OVER</text>
<text x="298.8" y="258.8">± 7 mm</text>
<text x="298.8" y="260.7">± 13 mm</text>
<text x="263.2" y="265.1">DECIMAL .x</text>
<text x="272" y="268.9">.xxx ± .005&quot;</text>
<text x="272" y="267">.xx</text>
<text x="276" y="265.1">± .030&quot;</text>
<text x="276" y="267">± .015&quot;</text>
<text x="285.1" y="265.1">DECIMAL</text>
<text x="294.7" y="265.1">x.</text>
<text x="294.7" y="268.9">x.xx ± .13 mm</text>
<text x="294.7" y="267">x.x</text>
<text x="298.8" y="267">± .40 mm</text>
<text x="298.8" y="265.1">± .8 mm</text>
<text x="263.2" y="270.9">ANGULAR</text>
<text x="274.5" y="270.9">MACHINING ± 1°</text>
<text x="290.3" y="270.9">FABRICATION ± 2°</text>
</g>
<g font-size="1.6" fill="#191924">
<text x="227.7" y="251.1">INTERPRET DRAWING PER ASME Y14.5-1994</text>
<text x="227.7" y="252.6">INTERPRET CASTINGS AND FORGINGS</text>
<text x="227.7" y="254.2">PER ASME Y14.8-1996</text>
<text x="227.7" y="257.3">REMOVE SHARP CORNERS AND BURRS</text>
<text x="230.4" y="258.8">RUN OUT</text>
<text x="230.4" y="260.4">STRAIGHTNESS</text>
<text x="230.4" y="261.9">PERPENDICULARITY</text>
<text x="230.5" y="263.5">PARALLELISM</text>
<text x="247.9" y="258.6">.003</text>
<text x="247.9" y="260.2">.005 IN 5 INCHES</text>
<text x="247.9" y="261.7">.010 IN 5 INCHES</text>
<text x="247.9" y="263.3">.010 IN 5 INCHES</text>
<text x="227.7" y="268.9">MACHINED SURFACES</text>
<text x="230.5" y="265">FLATNESS</text>
<text x="247.2" y="266.7">125</text>
<text x="247.9" y="264.8">.010 or as Shown</text>
<text x="227.7" y="270.5">MIN. RADIUS UNLESS SHOWN = 0.03 MAX.</text>
</g>
<g font-size="1.6">
<text x="132.6" y="268.3">A</text>
<text x="156.4" y="268.3">PRODUCTION RELEASE</text>
<text x="131.5" y="271.9">REV</text>
<text x="156.2" y="271.9">REVISION DESCRIPTION</text>
<text x="197.7" y="271.9">ECN</text>
</g>
</svg>
